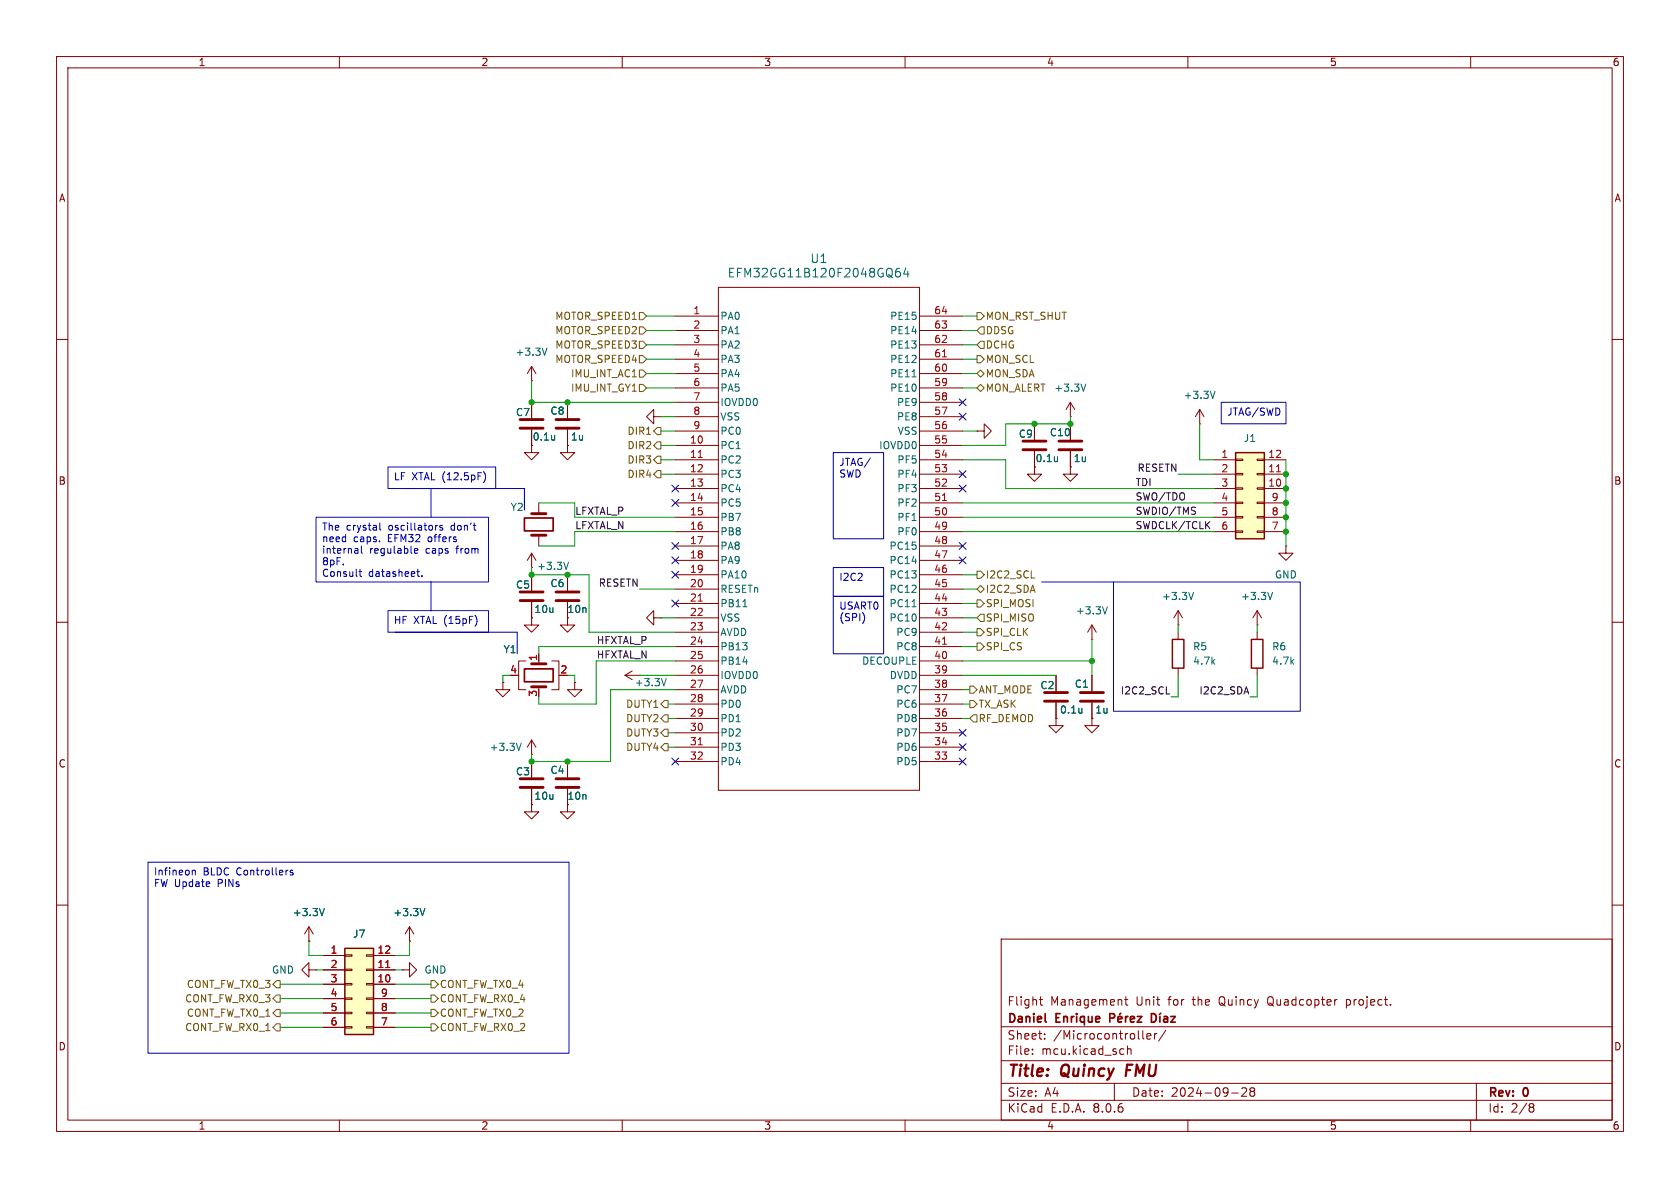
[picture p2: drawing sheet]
<svg xmlns="http://www.w3.org/2000/svg" width="297mm" height="210mm" viewBox="0 0 297 210" stroke-linecap="round" stroke-linejoin="round" font-family="sans-serif">
<g fill="none" stroke="#840000" stroke-width=".18">
<path d="M10 10h277v190h-277zM12 12h273v186h-273zM60 10v2M110 10v2M160 10v2M210 10v2M260 10v2M10 60h2M285 60h2M172.7 76.2h1.3v-1.3l1.3 1.3-1.3 1.3v-1.3M172.7 76.2h.1M10 110h2"/>
<path d="M222.2 111.8v1.2M222.2 118.1v1.3M285 110h2M10 160h2M285 160h2M54.6 171.5v-1.3l-1.3 1.3 1.3 1.2v-1.2h1.3M54.6 166.4h.1M54.6 163.8l-.8 1.3M54.6 163.8v2.6M54.6 163.8l.8 1.3M55.9 171.5h.1M71.1 171.5h1.3v-1.3l1.3 1.3-1.3 1.2v-1.2"/>
<path d="M71.1 171.5h.1M72.4 166.4h.1M72.4 163.8l-.8 1.3M72.4 163.8v2.6M72.4 163.8l.8 1.3M177 166h108v32h-108zM183.7 176.7h.6M184 176.2v1.3l.3 .2M198.8 176.7h.6M199 176.2v1.3l.4 .2M236.2 176.7h.2M238 176.7v1.5"/>
<path d="M238 177.6l.2 .1M238.2 176.7l-.2 .1M60 198v2M110 198v2M160 198v2M177 194.5h108M177 191.5h108M177 187.5h108M177 181.5h108M182.5 186.3v.1M182.5 185.5v.1M184.7 183.6v.1"/>
<path d="M184.7 182.8v.1M197 191.5v3M198.2 185.4l.5 .1M198.7 186.3l-.5 .1M199.3 185.5l.2-.1 .4 .1 .1 .9M199.3 184.9v1.5M202 182.2v1.3l.2 .2M202.7 183.2l.8-.1-.1-.3-.4-.1-.3 .2 .1 .7h.6M204.1 182.7v1M204.5 182.7l-.3 .1-.1 .2M206.1 182.1l-1.3 2M210 198v2"/>
<path d="M217.7 193.2h1.2M219.5 192.4l.6-.1 .2 .1 .1 .3-.9 1.1h.9M221.2 192.9l-.2-.2 .2-.4 .5 .1 .1 .2-.3 .3M221.2 192.9l-.2 .3v.3l.2 .3 .5-.1 .1-.2-.1-.4-.2-.2M221.2 192.9h.3M260 198v2M261 191.5v6.5M270.6 195.1h.3l.3 .3-.3 .3M270.6 195.7h.3M270.9 195.7l.2 .2 .1 .4-.3 .3h-.3"/>
</g>
<path d="M199.3 188.2l-.3 2" fill="none" stroke="#840000" stroke-width=".4"/>
<g fill="none" stroke="#840000" stroke-width=".3">
<path d="M196.2 180l.7-.1 .2-.2-.1-.4-.2-.1h-.6v1.5M198.1 179.1l-.2 .2M199 179.7v1M199.4 179.7l-.3 .1-.1 .2M201.1 179.7h.7l-.7 1h.7M203.6 179.2a.76 .76 0 0 1 .8 .7 .76 .76 0 0 1-.8 .8zM205.1 179.7v1M205.2 179.1l-.2 .2M205.8 179.8h.5l.1 .9M207 179.7h.8l-.8 1h.8M184.8 180.6l.2 .1M197.6 180.2l.7-.2v-.2l-.5-.1-.2 .2 .1 .7h.6"/>
<path d="M199.8 180.2l.8-.2-.1-.2-.4-.1-.3 .2 .1 .7h.6M206.4 180l-.5 .1a.29 .29 0 0 0-.2 .3 .29 .29 0 0 0 .2 .3l.5-.1"/>
</g>
<path d="M221.2 113h2.1v5.1h-2.1z" fill="none" stroke="#840000" stroke-width=".25"/>
<path d="M57.3 160.6l-.4 1.3M75.1 160.6l-.4 1.3" fill="none" stroke="#006464" stroke-width=".18"/>
<path d="M61 167.6h5v15.3h-5z" fill="#ffffc2"/>
<g fill="none" stroke="#840000" stroke-width=".18">
<path d="M212.1 74.9h.1M212.1 72.4l-.8 1.3M212.1 72.4v2.5M212.1 72.4l.8 1.3M208.3 110.5h.1M208.3 108l-.8 1.2M208.3 108v2.5M208.3 108l.7 1.2M222.2 110.5h.1M222.2 108l-.7 1.2M222.2 108v2.5M222.2 108l.8 1.2"/>
<path d="M100.3 142.2v1.3h1.3l-1.3 1.3-1.2-1.3h1.2M100.3 142.2h.1M57.1 168.9h3.9M57.1 174h3.9M57.1 171.5h3.9M57.1 176.5h3.9M57.1 179.1h3.9M61 178.9h1.2v.3h-1.2zM61 176.4h1.2v.3h-1.2zM61 173.9h1.2v.2h-1.2zM61 171.3h1.2v.3h-1.2zM61 168.8h1.2v.2h-1.2z"/>
<path d="M64.8 178.9h1.2v.3h-1.2zM64.8 176.4h1.2v.3h-1.2zM64.8 173.9h1.2v.2h-1.2zM64.8 171.3h1.2v.3h-1.2zM64.8 168.8h1.2v.2h-1.2zM66 168.9h3.8M66 174h3.8M66 171.5h3.8M66 176.5h3.8M66 179.1h3.8M57.1 181.6h3.9M61 181.5h1.2v.2h-1.2z"/>
<path d="M64.8 181.5h1.2v.2h-1.2zM66 181.6h3.8"/>
</g>
<path d="M61 167.6h5v15.3h-5z" fill="none" stroke="#840000" stroke-width=".25"/>
<path d="M68.2 171h.7" fill="none" stroke="#a90000" stroke-width=".18"/>
<path d="M214.8 69.2l-.4 1.2M211 104.7l-.4 1.3M225 104.7l-.5 1.3" fill="none" stroke="#006464" stroke-width=".18"/>
<path d="M218.4 80h5.1v15.3h-5.1z" fill="#ffffc2"/>
<g fill="none" stroke="#840000" stroke-width=".18">
<path d="M119.4 55.9h7.6M119.4 58.4h7.6M127 50.8h35.6v88.9h-35.6zM162.6 55.9h7.6M162.6 58.4h7.6M94 78.7v1.3h1.2l-1.2 1.3-1.3-1.3h1.3M94 78.7h.1M94 67.3h.1M94 64.8v2.5M94 71.1v2.8M94 75.9v2.8M94 64.8l-.8 1.2"/>
<path d="M94 64.8l.7 1.2M100.3 78.7v1.3h1.3l-1.3 1.3-1.2-1.3h1.2M100.3 78.7h.1M100.3 71.1v2.8M100.3 75.9v2.8M115.6 73.7v-1.3l-1.3 1.3 1.3 1.2v-1.2h1.2M116.8 73.7h.1M119.4 78.7h7.6M119.4 61h7.6M119.4 63.5h7.6M119.4 66h7.6M119.4 76.2h7.6"/>
<path d="M119.4 73.7h7.6M119.4 71.1h7.6M119.4 68.6h7.6M162.6 78.7h7.6M162.6 61h7.6M162.6 63.5h7.6M162.6 66h7.6M162.6 76.2h7.6M162.6 73.7h7.6M162.6 71.1h7.6M162.6 68.6h7.6M182.9 74.9v2.8"/>
<path d="M182.9 79.8v2.8M189.2 73.7h.1M189.2 71.1l-.7 1.3M189.2 71.1v2.6M189.2 74.9v2.8M189.2 79.8v2.8M189.2 71.1l.8 1.3M94 97.8l-.8 1.3M94 97.8v2.5M94 97.8l.7 1.3M95.2 88.9v1.9M95.2 94.6v1.9"/>
<path d="M119.4 81.3h7.6M119.4 86.4h7.6M119.4 83.8h7.6M119.4 88.9h7.6M119.4 91.4h7.6M119.4 94h7.6M119.4 96.5h7.6M119.4 99.1h7.6M162.6 81.3h7.6M162.6 86.4h7.6M162.6 83.8h7.6M162.6 88.9h7.6"/>
<path d="M162.6 91.4h7.6M162.6 94h7.6M162.6 96.5h7.6M162.6 99.1h7.6M182.9 82.6v1.2h1.2l-1.2 1.3-1.3-1.3h1.3M182.9 82.6h.1M189.2 82.6v1.2h1.3l-1.3 1.3-1.2-1.3h1.2M189.2 82.6h.1M214.6 81.3h3.8M214.6 86.4h3.8M214.6 83.8h3.8M214.6 88.9h3.8"/>
<path d="M214.6 91.4h3.8M214.6 94h3.8M218.4 93.9h1.3v.2h-1.3zM218.4 91.3h1.3v.3h-1.3zM218.4 88.8h1.3v.2h-1.3zM218.4 86.2h1.3v.3h-1.3zM218.4 83.7h1.3v.2h-1.3zM218.4 81.2h1.3v.2h-1.3zM222.2 93.9h1.3v.2h-1.3zM222.2 91.3h1.3v.3h-1.3zM222.2 88.8h1.3v.2h-1.3zM222.2 86.2h1.3v.3h-1.3z"/>
<path d="M222.2 83.7h1.3v.2h-1.3zM222.2 81.2h1.3v.2h-1.3zM223.5 81.3h3.8M223.5 86.4h3.8M223.5 83.8h3.8M223.5 88.9h3.8M223.5 91.4h3.8M223.5 94h3.8M227.3 96.5v1.3h1.3l-1.3 1.3-1.2-1.3h1.2M227.3 96.5h.1M91.4 119.4h.3M93 116.8h-1.3v5.1h1.3"/>
<path d="M94 100.3h.1M94 109.2v1.3h1.2l-1.2 1.3-1.3-1.3h1.3M94 109.2h.1M94 101.6v2.8M94 106.4v2.8M95.2 115.6v1.2M97.5 116.8h1.3v5.1h-1.3M100.3 109.2v1.3h1.3l-1.3 1.3-1.2-1.3h1.2M100.3 109.2h.1M100.3 101.6v2.8M100.3 106.4v2.8M110.5 119.4h2.5"/>
<path d="M110.5 119.4l1.3 .7M111.8 118.6l-1.3 .8M113 119.4h.1M115.6 109.2v-1.2l-1.3 1.2 1.3 1.3v-1.3h1.2M116.8 109.2h.1M119.4 101.6h7.6M119.4 104.1h7.6M119.4 106.7h7.6M119.4 109.2h7.6M119.4 111.8h7.6M119.4 114.3h7.6M119.4 116.8h7.6"/>
<path d="M119.4 119.4h7.6M162.6 101.6h7.6M162.6 104.1h7.6M162.6 106.7h7.6M162.6 109.2h7.6M162.6 111.8h7.6M162.6 114.3h7.6M162.6 116.8h7.6M162.6 119.4h7.6M186.7 119.4v2.8M193 113h.1M193 110.5v2.5"/>
<path d="M193 119.4v2.8M193 110.5l-.7 1.3M193 110.5l.8 1.3M208.3 111.8v1.2M208.3 118.1v1.3M88.9 120.7v1.2h1.3l-1.3 1.3-1.3-1.3h1.3M88.9 120.7h.1M94 133.4h.1M94 130.8v2.6M94 134.6v2.8M94 139.4v2.8M94 130.8l-.8 1.3"/>
<path d="M94 130.8l.7 1.3M95.2 121.4v.5M100.3 134.6v2.8M100.3 139.4v2.8M101.6 120.7v1.2h1.3l-1.3 1.3-1.3-1.3h1.3M101.6 120.7h.1M119.4 121.9h7.6M119.4 124.5h7.6M119.4 127h7.6M119.4 129.5h7.6M119.4 132.1h7.6M119.4 134.6h7.6"/>
<path d="M162.6 121.9h7.6M162.6 124.5h7.6M162.6 127h7.6M162.6 129.5h7.6M162.6 132.1h7.6M162.6 134.6h7.6M186.7 127v1.3h1.3l-1.3 1.2-1.3-1.2h1.3M186.7 127h.1M186.7 124.2v2.8M193 127v1.3h1.3l-1.3 1.2-1.2-1.2h1.2M193 127h.1M193 124.2v2.8"/>
<path d="M94 142.2v1.3h1.2l-1.2 1.3-1.3-1.3h1.3M94 142.2h.1M100.3 142.2h.1M54.6 166.4h.1M57.1 168.9h3.9M57.1 174h3.9M57.1 171.5h3.9M57.1 176.5h3.9M57.1 179.1h3.9M66 168.9h3.8M66 174h3.8M66 171.5h3.8"/>
<path d="M66 176.5h3.8M66 179.1h3.8M72.4 166.4h.1M57.1 181.6h3.9M66 181.6h3.8"/>
</g>
<path d="M218.4 80h5.1v15.3h-5.1zM207.3 113h2v5.1h-2z" fill="none" stroke="#840000" stroke-width=".25"/>
<path d="M166.6 63.1h.7M123.4 80.9h.8M166.6 88.5h.7M225.7 83.4h.7M123.4 106.3h.8M166.6 113.9h.7M123.4 131.7h.8M68.2 171h.7" fill="none" stroke="#a90000" stroke-width=".18"/>
<g fill="none" stroke="#840000" stroke-width=".51">
<path d="M91.9 75.7h4.1M91.9 74.2h4.1M98.3 75.7h4.1M98.3 74.2h4.1M180.8 79.5h4.1M180.8 78h4.1M187.2 79.5h4.1M187.2 78h4.1M94 90.8h2.5M94 94.6h2.5M91.9 106.2h4.1M91.9 104.6h4.1"/>
<path d="M94 117.3h2.5M98.3 106.2h4.1M98.3 104.6h4.1M91.9 139.2h4.1M91.9 137.7h4.1M94 121.4h2.5M98.3 139.2h4.1M98.3 137.7h4.1M184.7 124h4M184.7 122.4h4M191 124h4.1M191 122.4h4.1"/>
</g>
<g fill="none" stroke="#006464" stroke-width=".18">
<path d="M158.3 48.3l.3-.3h.3l.3 .3v.4l-.3 .3-.4-.1-.2-.2M159 47.4a.6 .6 0 0 0-.7 .7M160.1 47.4l-.3 1h.9M160.5 47.9v1.1M96.7 61.5l-.4 1.3M98.1 76.9v.9M98.1 77.7h-.1M161.2 66.6h.8M192 67.9l-.5 1.3M100.5 99.4l-.4 1.3M187 80.8v.8M187 81.5h-.1"/>
<path d="M117.8 120l-.4 1.2M131.3 107.3h.8M161.2 107.3h.8M195.8 107.3l-.5 1.2M92.1 131.4l-.4 1.3M191.3 125.2v.9M191.3 125.9l-.1 .1M57.3 160.6l-.4 1.3M75.1 160.6l-.4 1.3"/>
</g>
<path d="M92.7 91.6h5.1v2.3h-5.1zM92.7 118.2h5.1v2.3h-5.1z" fill="none" stroke="#840000" stroke-width=".3"/>
<g fill="none" stroke="#725600" stroke-width=".18">
<path d="M113 57.8h.7l.6 .6-.6 .7h-.7zM113 55.2h.7l.6 .7-.6 .6h-.7zM172.7 55.2h.7l.6 .7-.6 .6h-.7zM173.4 57.8h.6v1.3h-.6l-.7-.7zM113 62.9h.7l.6 .6-.6 .6h-.7zM113 65.4h.7l.6 .6-.6 .7h-.7zM113 60.3h.7l.6 .7-.6 .6h-.7zM113 67.9h.7l.6 .7-.6 .6h-.7zM116.2 75.6h.6v1.2h-.6l-.6-.6zM116.2 78.1h.6v1.3h-.6l-.6-.7zM172.7 68.6l.7-.7 .6 .7-.6 .6zM172.7 62.9h.7l.6 .6-.6 .6h-.7z"/>
<path d="M172.7 66l.7-.6 .6 .6-.6 .7zM173.4 60.3h.6v1.3h-.6l-.7-.6zM116.2 80.6h.6v1.3h-.6l-.6-.6zM116.2 83.2h.6v1.3h-.6l-.6-.7zM172.7 106h.7l.6 .7-.6 .6h-.7zM172.7 101h.7l.6 .6-.6 .6h-.7zM172.7 104.1l.7-.6 .6 .6-.6 .7zM172.7 111.1h.7l.6 .7-.6 .6h-.7zM172.7 113.7h.7l.6 .6-.6 .6h-.7zM173.4 108.6h.6v1.3h-.6l-.7-.7zM182.3 102.2h.6M117.5 131.4h.6v1.3h-.6l-.7-.6z"/>
<path d="M117.5 128.9h.6v1.3h-.6l-.7-.7zM117.5 126.4h.6v1.2h-.6l-.7-.6zM117.5 123.8h.6v1.3h-.6l-.7-.6zM171.4 123.8h.7l.6 .7-.6 .6h-.7zM171.4 121.3h.7l.6 .6-.6 .7h-.7zM172.1 126.4h.6v1.2h-.6l-.7-.6zM48.9 178.4h.6v1.3h-.6l-.6-.6zM48.9 173.4h.6v1.2h-.6l-.6-.6zM48.9 175.9h.6v1.3h-.6l-.6-.7zM76.2 173.4h.6l.7 .6-.7 .6h-.6zM76.2 175.9h.6l.7 .6-.7 .7h-.6zM76.2 178.4h.6l.7 .7-.7 .6h-.6z"/>
<path d="M48.9 181h.6v1.2h-.6l-.6-.6zM76.2 181h.6l.7 .6-.7 .6h-.6z"/>
</g>
<path d="M213.3 92.7l.6 .8M213.9 92.2l-.7 .7M206.2 122.7h.6" fill="none" stroke="#0f0f0f" stroke-width=".18"/>
<g fill="none" stroke="#0000c2" stroke-width=".18">
<path d="M215.9 71.1h11.4v3.8h-11.4zM55.9 91.4h30.5v11.5h-30.5zM63.3 97.1v.7M63.3 97.7l-.4 .1M63.3 97.3h-.4M63.9 96.5v1.1l.2 .2M67.2 92.4v1.1l.1 .2M68.6 82.6h19v3.8h-19zM71.1 86.4h21.6v3.8M73.3 97.4l.6-.1-.1-.3h-.4l-.1 .1v.6h.5M76.2 86.4v5M77.4 92.9h-.3"/>
<path d="M78.2 92.9h-.3l-.2 .1 .1 .2 .4 .2v.3h-.5M85.5 83.4a1.46 1.46 0 0 1 0 1.9M147.3 80h8.9v15.3h-8.9zM63.5 101h.4M63.6 100.6v1.1l.3 .2M68.6 108h17.8v3.8h-17.8zM69.8 111.8h21.6v3.8M73.7 101h.5M73.9 100.6v1.1l.3 .2M74.6 101.8v.1M76.2 102.9v5.1M84.3 109.3v.9"/>
<path d="M147.3 105.4h8.9v10.2h-8.9zM147.3 100.3h8.9v5.1h-8.9zM152.8 108.8v.9M184.1 102.9h12.7M196.8 102.9h33.1v22.8h-33.1zM26.2 152.4h74.4v33.8h-74.4zM34 153.8v.9M34 153.9l.2-.1 .3 .1v.8M51.8 153.9l-.3-.1-.2 .2v.2l.5 .1v.3h-.5"/>
</g>
<g fill="none" stroke="#009600" stroke-width=".18">
<path d="M114.3 58.4h5.1M114.3 55.9h5.1M170.2 58.4h2.5M170.2 55.9h2.5M94 67.3v3.8h25.4M114.3 63.5h5.1M114.3 61h5.1M114.3 66h5.1M114.3 68.6h5.1M116.8 73.7h2.6M116.8 78.7h2.6M116.8 76.2h2.6"/>
<path d="M170.2 63.5h2.5M170.2 61h2.5M170.2 76.2h2.5M170.2 66h2.5M170.2 68.6h2.5M189.2 73.7v1.2h-11.4v3.8h-7.6M212.1 74.9v6.4h2.5M95.2 88.9h6.4v2.5h17.8M116.8 81.3h2.6M116.8 83.8h2.6M119.4 94h-17.8v2.5h-6.4M170.2 94h44.4"/>
<path d="M170.2 91.4h44.4M170.2 81.3h7.6v5.1h36.8M170.2 88.9h44.4M208.3 83.8h6.3M227.3 81.3v15.2M90.2 119.4h-1.3v1.3M94 100.3v1.3h10.1v10.2h15.3M100.3 119.4h1.3v1.3M113 104.1h6.4M113 119.4h6.4M116.8 109.2h2.6M119.4 114.3h-24.2v1.3"/>
<path d="M119.4 116.8h-14v7.7h-10.2v-1.3M170.2 104.1h2.5M170.2 109.2h2.5M170.2 114.3h2.5M170.2 111.8h2.5M170.2 101.6h2.5M170.2 119.4h16.5M170.2 116.8h22.8M170.2 106.7h2.5M193 113v6.4M208.3 110.5v1.3M208.3 119.4v3.8h-1.3"/>
<path d="M222.2 110.5v1.3M222.2 119.4v3.8h-1.2M118.1 124.5h1.3M118.1 127h1.3M118.1 129.5h1.3M118.1 132.1h1.3M119.4 121.9h-11.5v12.7h-13.9v-1.2M170.2 124.5h1.2M170.2 127h1.2M170.2 121.9h1.2M49.5 174h7.6M49.5 179.1h7.6"/>
<path d="M49.5 176.5h7.6M54.6 166.4v2.5h2.5M55.9 171.5h1.2M69.8 174h6.4M69.8 179.1h6.4M69.8 176.5h6.4M69.8 171.5h1.3M72.4 166.4v2.5h-2.6M49.5 181.6h7.6M69.8 181.6h6.4"/>
</g>
<g fill="none" stroke="#000084" stroke-width=".18">
<path d="M169.6 70.5l1.2 1.2M169.6 73.1l1.2 1.2M170.8 70.5l-1.2 1.2M170.8 73.1l-1.2 1.2M118.8 98.5l1.2 1.2M118.8 95.9l1.2 1.2M118.8 88.3l1.2 1.2M118.8 85.8l1.2 1.2M120 98.5l-1.2 1.2M120 95.9l-1.2 1.2M120 88.3l-1.2 1.2M120 85.8l-1.2 1.2"/>
<path d="M169.6 85.8l1.2 1.2M169.6 98.5l1.2 1.2M169.6 83.2l1.2 1.2M169.6 95.9l1.2 1.2M170.8 85.8l-1.2 1.2M170.8 98.5l-1.2 1.2M170.8 83.2l-1.2 1.2M170.8 95.9l-1.2 1.2M118.8 106.1l1.2 1.2M118.8 101l1.2 1.2M120 106.1l-1.2 1.2M120 101l-1.2 1.2"/>
<path d="M118.8 134l1.2 1.2M120 134l-1.2 1.2M169.6 131.5l1.2 1.2M169.6 128.9l1.2 1.2M169.6 134l1.2 1.2M170.8 131.5l-1.2 1.2M170.8 128.9l-1.2 1.2M170.8 134l-1.2 1.2"/>
</g>
<g fill="#009600" stroke="#009600" stroke-width=".18">
<circle cx="193" cy="116.8" r=".46"/>
<circle cx="227.3" cy="94" r=".46"/>
<circle cx="227.3" cy="88.9" r=".46"/>
<circle cx="227.3" cy="91.4" r=".46"/>
<circle cx="227.3" cy="86.4" r=".46"/>
<circle cx="227.3" cy="83.8" r=".46"/>
<circle cx="189.2" cy="74.9" r=".46"/>
<circle cx="182.9" cy="74.9" r=".46"/>
<circle cx="100.3" cy="71.1" r=".46"/>
<circle cx="94" cy="71.1" r=".46"/>
<circle cx="94" cy="101.6" r=".46"/>
<circle cx="100.3" cy="101.6" r=".46"/>
<circle cx="100.3" cy="134.6" r=".46"/>
<circle cx="94" cy="134.6" r=".46"/>
</g>
<g font-size="2.8" fill="#840000">
<text x="178" y="190.9">Title:</text>
<text x="187.7" y="190.9">Quincy</text>
<text x="199.9" y="190.9">FMU</text>
</g>
<g font-size="2.1" fill="#006464">
<text x="143.2" y="46.7">U1</text>
<text x="128.6" y="49.3">EFM32GG11B120F2048GQ64</text>
</g>
<g font-size="2.1" fill="#840000">
<text x="178" y="178">Flight</text>
<text x="185.7" y="178">Management</text>
<text x="200.9" y="178">Unit</text>
<text x="206.7" y="178">for</text>
<text x="211.1" y="178">the</text>
<text x="215.9" y="178">Quincy</text>
<text x="224.7" y="178">Quadcopter</text>
<text x="238.7" y="178">project.</text>
<text x="178" y="184">Sheet:</text>
<text x="178" y="181.2">Daniel</text>
<text x="186.2" y="184">/Microcontroller/</text>
<text x="186.7" y="181.2">Enrique</text>
<text x="178" y="186.7">File:</text>
<text x="184.1" y="186.7">mcu.kicad_sch</text>
<text x="178" y="196.9">KiCad</text>
<text x="178" y="194.1">Size:</text>
<text x="184.7" y="194.1">A4</text>
<text x="185.7" y="196.9">E.D.A.</text>
<text x="193.3" y="196.9">8.0.6</text>
<text x="200" y="194.1">Date:</text>
<text x="207" y="194.1">2024-09-28</text>
<text x="263" y="194.3">Rev:</text>
<text x="263" y="196.9">Id:</text>
<text x="267.1" y="196.9">2/8</text>
<text x="269.4" y="194.3">0</text>
</g>
<g font-size="1.8" fill="#840000">
<text x="35" y="11.9">1</text>
<text x="85" y="11.9">2</text>
<text x="135" y="11.9">3</text>
<text x="185" y="11.9">4</text>
<text x="235" y="11.9">5</text>
<text x="285" y="11.9">6</text>
<text x="10.3" y="35.9">A</text>
<text x="285.3" y="35.9">A</text>
<text x="10.3" y="85.9">B</text>
<text x="285.3" y="85.9">B</text>
<text x="10.3" y="135.9">C</text>
<text x="285.3" y="135.9">C</text>
<text x="10.3" y="185.9">D</text>
<text x="285.3" y="185.9">D</text>
<text x="35" y="199.9">1</text>
<text x="85" y="199.9">2</text>
<text x="135" y="199.9">3</text>
<text x="185" y="199.9">4</text>
<text x="235" y="199.9">5</text>
<text x="285" y="199.9">6</text>
</g>
<g font-size="1.8" fill="#725600">
<text x="98.1" y="59.3">MOTOR_SPEED2</text>
<text x="98.1" y="56.7">MOTOR_SPEED1</text>
<text x="174.2" y="59.3">DDSG</text>
<text x="174.2" y="56.7">MON_RST_SHUT</text>
<text x="98.1" y="64.4">MOTOR_SPEED4</text>
<text x="98.1" y="61.8">MOTOR_SPEED3</text>
<text x="174.2" y="61.8">DCHG</text>
<text x="174.2" y="64.4">MON_SCL</text>
<text x="100.8" y="66.9">IMU_INT_AC1</text>
<text x="100.8" y="69.4">IMU_INT_GY1</text>
<text x="174.2" y="69.4">MON_ALERT</text>
<text x="174.2" y="66.9">MON_SDA</text>
<text x="110.8" y="77.1">DIR1</text>
<text x="110.8" y="82.1">DIR3</text>
<text x="110.8" y="79.6">DIR2</text>
<text x="110.8" y="84.7">DIR4</text>
<text x="174.2" y="107.5">SPI_MOSI</text>
<text x="174.2" y="102.5">I2C2_SCL</text>
<text x="174.2" y="105">I2C2_SDA</text>
<text x="174.2" y="110.1">SPI_MISO</text>
<text x="174.2" y="112.6">SPI_CLK</text>
<text x="174.2" y="115.2">SPI_CS</text>
<text x="110.6" y="125.3">DUTY1</text>
<text x="172.9" y="125.3">TX_ASK</text>
<text x="172.9" y="122.8">ANT_MODE</text>
<text x="110.6" y="130.4">DUTY3</text>
<text x="110.6" y="127.9">DUTY2</text>
<text x="172.9" y="127.9">RF_DEMOD</text>
<text x="110.6" y="132.9">DUTY4</text>
<text x="32.6" y="177.4">CONT_FW_RX0_3</text>
<text x="32.9" y="179.9">CONT_FW_TX0_1</text>
<text x="32.9" y="174.9">CONT_FW_TX0_3</text>
<text x="77.7" y="174.9">CONT_FW_TX0_4</text>
<text x="77.7" y="177.4">CONT_FW_RX0_4</text>
<text x="77.7" y="179.9">CONT_FW_TX0_2</text>
<text x="32.6" y="182.5">CONT_FW_RX0_1</text>
<text x="77.7" y="182.5">CONT_FW_RX0_2</text>
</g>
<g font-size="1.8" fill="#a90000">
<text x="122.5" y="55.6">1</text>
<text x="122.5" y="58.2">2</text>
<text x="165.1" y="58.2">63</text>
<text x="165.1" y="55.6">64</text>
<text x="122.5" y="60.7">3</text>
<text x="122.5" y="63.2">4</text>
<text x="122.5" y="65.8">5</text>
<text x="165.1" y="65.8">60</text>
<text x="165.1" y="63.2">61</text>
<text x="165.1" y="60.7">62</text>
<text x="122.5" y="68.3">6</text>
<text x="122.5" y="70.9">7</text>
<text x="165.1" y="70.9">58</text>
<text x="165.1" y="68.3">59</text>
<text x="122.5" y="73.4">8</text>
<text x="122.5" y="75.9">9</text>
<text x="165.1" y="75.9">56</text>
<text x="165.1" y="73.4">57</text>
<text x="121.9" y="78.5">10</text>
<text x="121.9" y="81">11</text>
<text x="121.9" y="83.6">12</text>
<text x="165.1" y="83.6">53</text>
<text x="165.1" y="81">54</text>
<text x="165.1" y="78.5">55</text>
<text x="215.8" y="81">1</text>
<text x="215.8" y="83.6">2</text>
<text x="224.1" y="83.6">11</text>
<text x="224.1" y="81">12</text>
<text x="121.9" y="86.1">13</text>
<text x="121.9" y="88.6">14</text>
<text x="165.1" y="88.6">51</text>
<text x="165.1" y="86.1">52</text>
<text x="215.8" y="86.1">3</text>
<text x="215.8" y="88.6">4</text>
<text x="224.1" y="86.1">10</text>
<text x="224.7" y="88.6">9</text>
<text x="121.9" y="91.2">15</text>
<text x="121.9" y="93.7">16</text>
<text x="165.1" y="93.7">49</text>
<text x="165.1" y="91.2">50</text>
<text x="215.8" y="91.2">5</text>
<text x="215.8" y="93.7">6</text>
<text x="224.7" y="93.7">7</text>
<text x="224.7" y="91.2">8</text>
<text x="121.9" y="96.3">17</text>
<text x="121.9" y="98.8">18</text>
<text x="121.9" y="101.3">19</text>
<text x="165.1" y="101.3">46</text>
<text x="165.1" y="98.8">47</text>
<text x="165.1" y="96.3">48</text>
<text x="121.9" y="103.9">20</text>
<text x="121.9" y="106.4">21</text>
<text x="165.1" y="106.4">44</text>
<text x="165.1" y="103.9">45</text>
<text x="121.9" y="109">22</text>
<text x="121.9" y="111.5">23</text>
<text x="165.1" y="111.5">42</text>
<text x="165.1" y="109">43</text>
<text x="90.1" y="119.1">4</text>
<text x="95" y="116.9" transform="rotate(-90 95 116.9)">1</text>
<text x="99" y="119.1">2</text>
<text x="121.9" y="114">24</text>
<text x="121.9" y="116.6">25</text>
<text x="121.9" y="119.1">26</text>
<text x="165.1" y="119.1">39</text>
<text x="165.1" y="116.6">40</text>
<text x="165.1" y="114">41</text>
<text x="95" y="123.3" transform="rotate(-90 95 123.3)">3</text>
<text x="121.9" y="121.7">27</text>
<text x="121.9" y="124.2">28</text>
<text x="165.1" y="124.2">37</text>
<text x="165.1" y="121.7">38</text>
<text x="121.9" y="126.7">29</text>
<text x="121.9" y="129.3">30</text>
<text x="121.9" y="131.8">31</text>
<text x="165.1" y="131.8">34</text>
<text x="165.1" y="129.3">35</text>
<text x="165.1" y="126.7">36</text>
<text x="121.9" y="134.4">32</text>
<text x="165.1" y="134.4">33</text>
<text x="58.3" y="168.7">1</text>
<text x="58.3" y="171.2">2</text>
<text x="58.3" y="173.7">3</text>
<text x="66.6" y="173.7">10</text>
<text x="66.6" y="171.2">11</text>
<text x="66.6" y="168.7">12</text>
<text x="58.3" y="176.3">4</text>
<text x="58.3" y="178.8">5</text>
<text x="67.2" y="178.8">8</text>
<text x="67.2" y="176.3">9</text>
<text x="58.3" y="181.4">6</text>
<text x="67.2" y="181.4">7</text>
</g>
<g font-size="1.8" fill="#006464">
<text x="127.3" y="56.7">PA0</text>
<text x="127.3" y="59.3">PA1</text>
<text x="157.3" y="59.3">PE14</text>
<text x="157.3" y="56.7">PE15</text>
<text x="91" y="63.1">+3.3V</text>
<text x="127.3" y="61.8">PA2</text>
<text x="127.3" y="64.4">PA3</text>
<text x="157.3" y="64.4">PE12</text>
<text x="157.3" y="61.8">PE13</text>
<text x="127.3" y="66.9">PA4</text>
<text x="127.3" y="69.4">PA5</text>
<text x="127.3" y="72">IOVDD0</text>
<text x="157.3" y="69.4">PE10</text>
<text x="157.3" y="66.9">PE11</text>
<text x="158.5" y="72">PE9</text>
<text x="186.3" y="69.4">+3.3V</text>
<text x="209.1" y="70.7">+3.3V</text>
<text x="91.1" y="73.8">C7</text>
<text x="97.2" y="73.5">C8</text>
<text x="127.3" y="74.5">VSS</text>
<text x="127.3" y="77.1">PC0</text>
<text x="158.5" y="74.5">PE8</text>
<text x="158.6" y="77.1">VSS</text>
<text x="180" y="77.6">C9</text>
<text x="185.5" y="77.3">C10</text>
<text x="94.1" y="78.1">0.1u</text>
<text x="100.8" y="78.1">1u</text>
<text x="127.3" y="79.6">PC1</text>
<text x="127.3" y="82.1">PC2</text>
<text x="155.3" y="79.6">IOVDD0</text>
<text x="158.5" y="82.1">PF5</text>
<text x="183" y="81.9">0.1u</text>
<text x="189.7" y="81.9">1u</text>
<text x="219.8" y="78.3">J1</text>
<text x="127.3" y="84.7">PC3</text>
<text x="127.3" y="87.2">PC4</text>
<text x="127.3" y="89.8">PC5</text>
<text x="158.5" y="89.8">PF2</text>
<text x="158.5" y="87.2">PF3</text>
<text x="158.5" y="84.7">PF4</text>
<text x="90.2" y="90.5">Y2</text>
<text x="127.3" y="92.3">PB7</text>
<text x="127.3" y="94.8">PB8</text>
<text x="158.5" y="94.8">PF0</text>
<text x="158.5" y="92.3">PF1</text>
<text x="94.8" y="100.9">+3.3V</text>
<text x="127.3" y="97.4">PA8</text>
<text x="127.3" y="99.9">PA9</text>
<text x="157.1" y="99.9">PC14</text>
<text x="157.1" y="97.4">PC15</text>
<text x="91.1" y="104.2">C5</text>
<text x="97.2" y="104">C6</text>
<text x="127.3" y="102.5">PA10</text>
<text x="127.3" y="105">RESETn</text>
<text x="127.3" y="107.5">PB11</text>
<text x="157.1" y="107.5">PC11</text>
<text x="157.1" y="105">PC12</text>
<text x="157.1" y="102.5">PC13</text>
<text x="205.3" y="106.3">+3.3V</text>
<text x="219.3" y="106.3">+3.3V</text>
<text x="225.3" y="102.5">GND</text>
<text x="94.4" y="108.6">10u</text>
<text x="100.2" y="108.6">10n</text>
<text x="127.3" y="110.1">VSS</text>
<text x="127.3" y="112.6">AVDD</text>
<text x="157.1" y="110.1">PC10</text>
<text x="158.4" y="112.6">PC9</text>
<text x="190.1" y="108.8">+3.3V</text>
<text x="88.9" y="115.7">Y1</text>
<text x="127.3" y="115.2">PB13</text>
<text x="127.3" y="117.7">PB14</text>
<text x="152.3" y="117.7">DECOUPLE</text>
<text x="158.4" y="115.2">PC8</text>
<text x="210.8" y="115.2">R5</text>
<text x="210.8" y="117.7">4.7k</text>
<text x="224.8" y="115.2">R6</text>
<text x="224.8" y="117.7">4.7k</text>
<text x="112.1" y="121.5">+3.3V</text>
<text x="127.3" y="120.2">IOVDD0</text>
<text x="127.3" y="122.8">AVDD</text>
<text x="127.3" y="125.3">PD0</text>
<text x="157.2" y="120.2">DVDD</text>
<text x="158.4" y="125.3">PC6</text>
<text x="158.4" y="122.8">PC7</text>
<text x="183.8" y="122">C2</text>
<text x="189.9" y="121.8">C1</text>
<text x="127.3" y="127.9">PD1</text>
<text x="127.3" y="130.4">PD2</text>
<text x="158.4" y="130.4">PD7</text>
<text x="158.4" y="127.9">PD8</text>
<text x="187.3" y="126.3">0.1u</text>
<text x="193.5" y="126.3">1u</text>
<text x="86.5" y="132.9">+3.3V</text>
<text x="91.1" y="137.3">C3</text>
<text x="97.2" y="137">C4</text>
<text x="127.3" y="132.9">PD3</text>
<text x="127.3" y="135.5">PD4</text>
<text x="158.4" y="135.5">PD5</text>
<text x="158.4" y="132.9">PD6</text>
<text x="94.4" y="141.6">10u</text>
<text x="100.2" y="141.6">10n</text>
<text x="51.7" y="162.2">+3.3V</text>
<text x="62.3" y="166">J7</text>
<text x="69.4" y="162.2">+3.3V</text>
<text x="48" y="172.3">GND</text>
<text x="74.9" y="172.3">GND</text>
</g>
<g font-size="1.8" fill="#0000c2">
<text x="216.9" y="73.8">JTAG/SWD</text>
<text x="148.3" y="82.7">JTAG/</text>
<text x="69.5" y="85.2">LF XTAL (12.5pF)</text>
<text x="148.3" y="84.7">SWD</text>
<text x="56.8" y="94.1">The</text>
<text x="61.2" y="94.1">crystal</text>
<text x="68.8" y="94.1">oscillators</text>
<text x="80" y="94.1">don't</text>
<text x="56.8" y="96.2">need</text>
<text x="56.8" y="98.2">internal</text>
<text x="56.8" y="100.3">8pF.</text>
<text x="62.5" y="96.2">caps.</text>
<text x="65.3" y="98.2">regulable</text>
<text x="68.7" y="96.2">EFM32</text>
<text x="75.4" y="98.2">caps</text>
<text x="75.9" y="96.2">offers</text>
<text x="81" y="98.2">from</text>
<text x="56.8" y="102.3">Consult</text>
<text x="65.1" y="102.3">datasheet.</text>
<text x="148.3" y="103">I2C2</text>
<text x="69.5" y="110.6">HF XTAL (15pF)</text>
<text x="148.3" y="108.1">USART0</text>
<text x="148.3" y="110.1">(SPI)</text>
<text x="27.1" y="155.1">Infineon</text>
<text x="35.9" y="155.1">BLDC</text>
<text x="41.9" y="155.1">Controllers</text>
<text x="27.1" y="157.1">FW Update</text>
<text x="38.6" y="157.1">PINs</text>
</g>
<g font-size="1.8" fill="#0f0f0f">
<text x="201" y="83.5">RESETN</text>
<text x="200.7" y="88.6">SWO/TDO</text>
<text x="200.7" y="86">TDI</text>
<text x="101.6" y="91.1">LFXTAL_P</text>
<text x="101.6" y="93.6">LFXTAL_N</text>
<text x="200.7" y="91.1">SWDIO/TMS</text>
<text x="200.7" y="93.6">SWDCLK/TCLK</text>
<text x="105.8" y="103.8">RESETN</text>
<text x="105.4" y="114">HFXTAL_P</text>
<text x="105.4" y="116.5">HFXTAL_N</text>
<text x="198" y="122.8">I2C2_SCL</text>
<text x="211.9" y="122.8">I2C2_SDA</text>
</g>
</svg>
